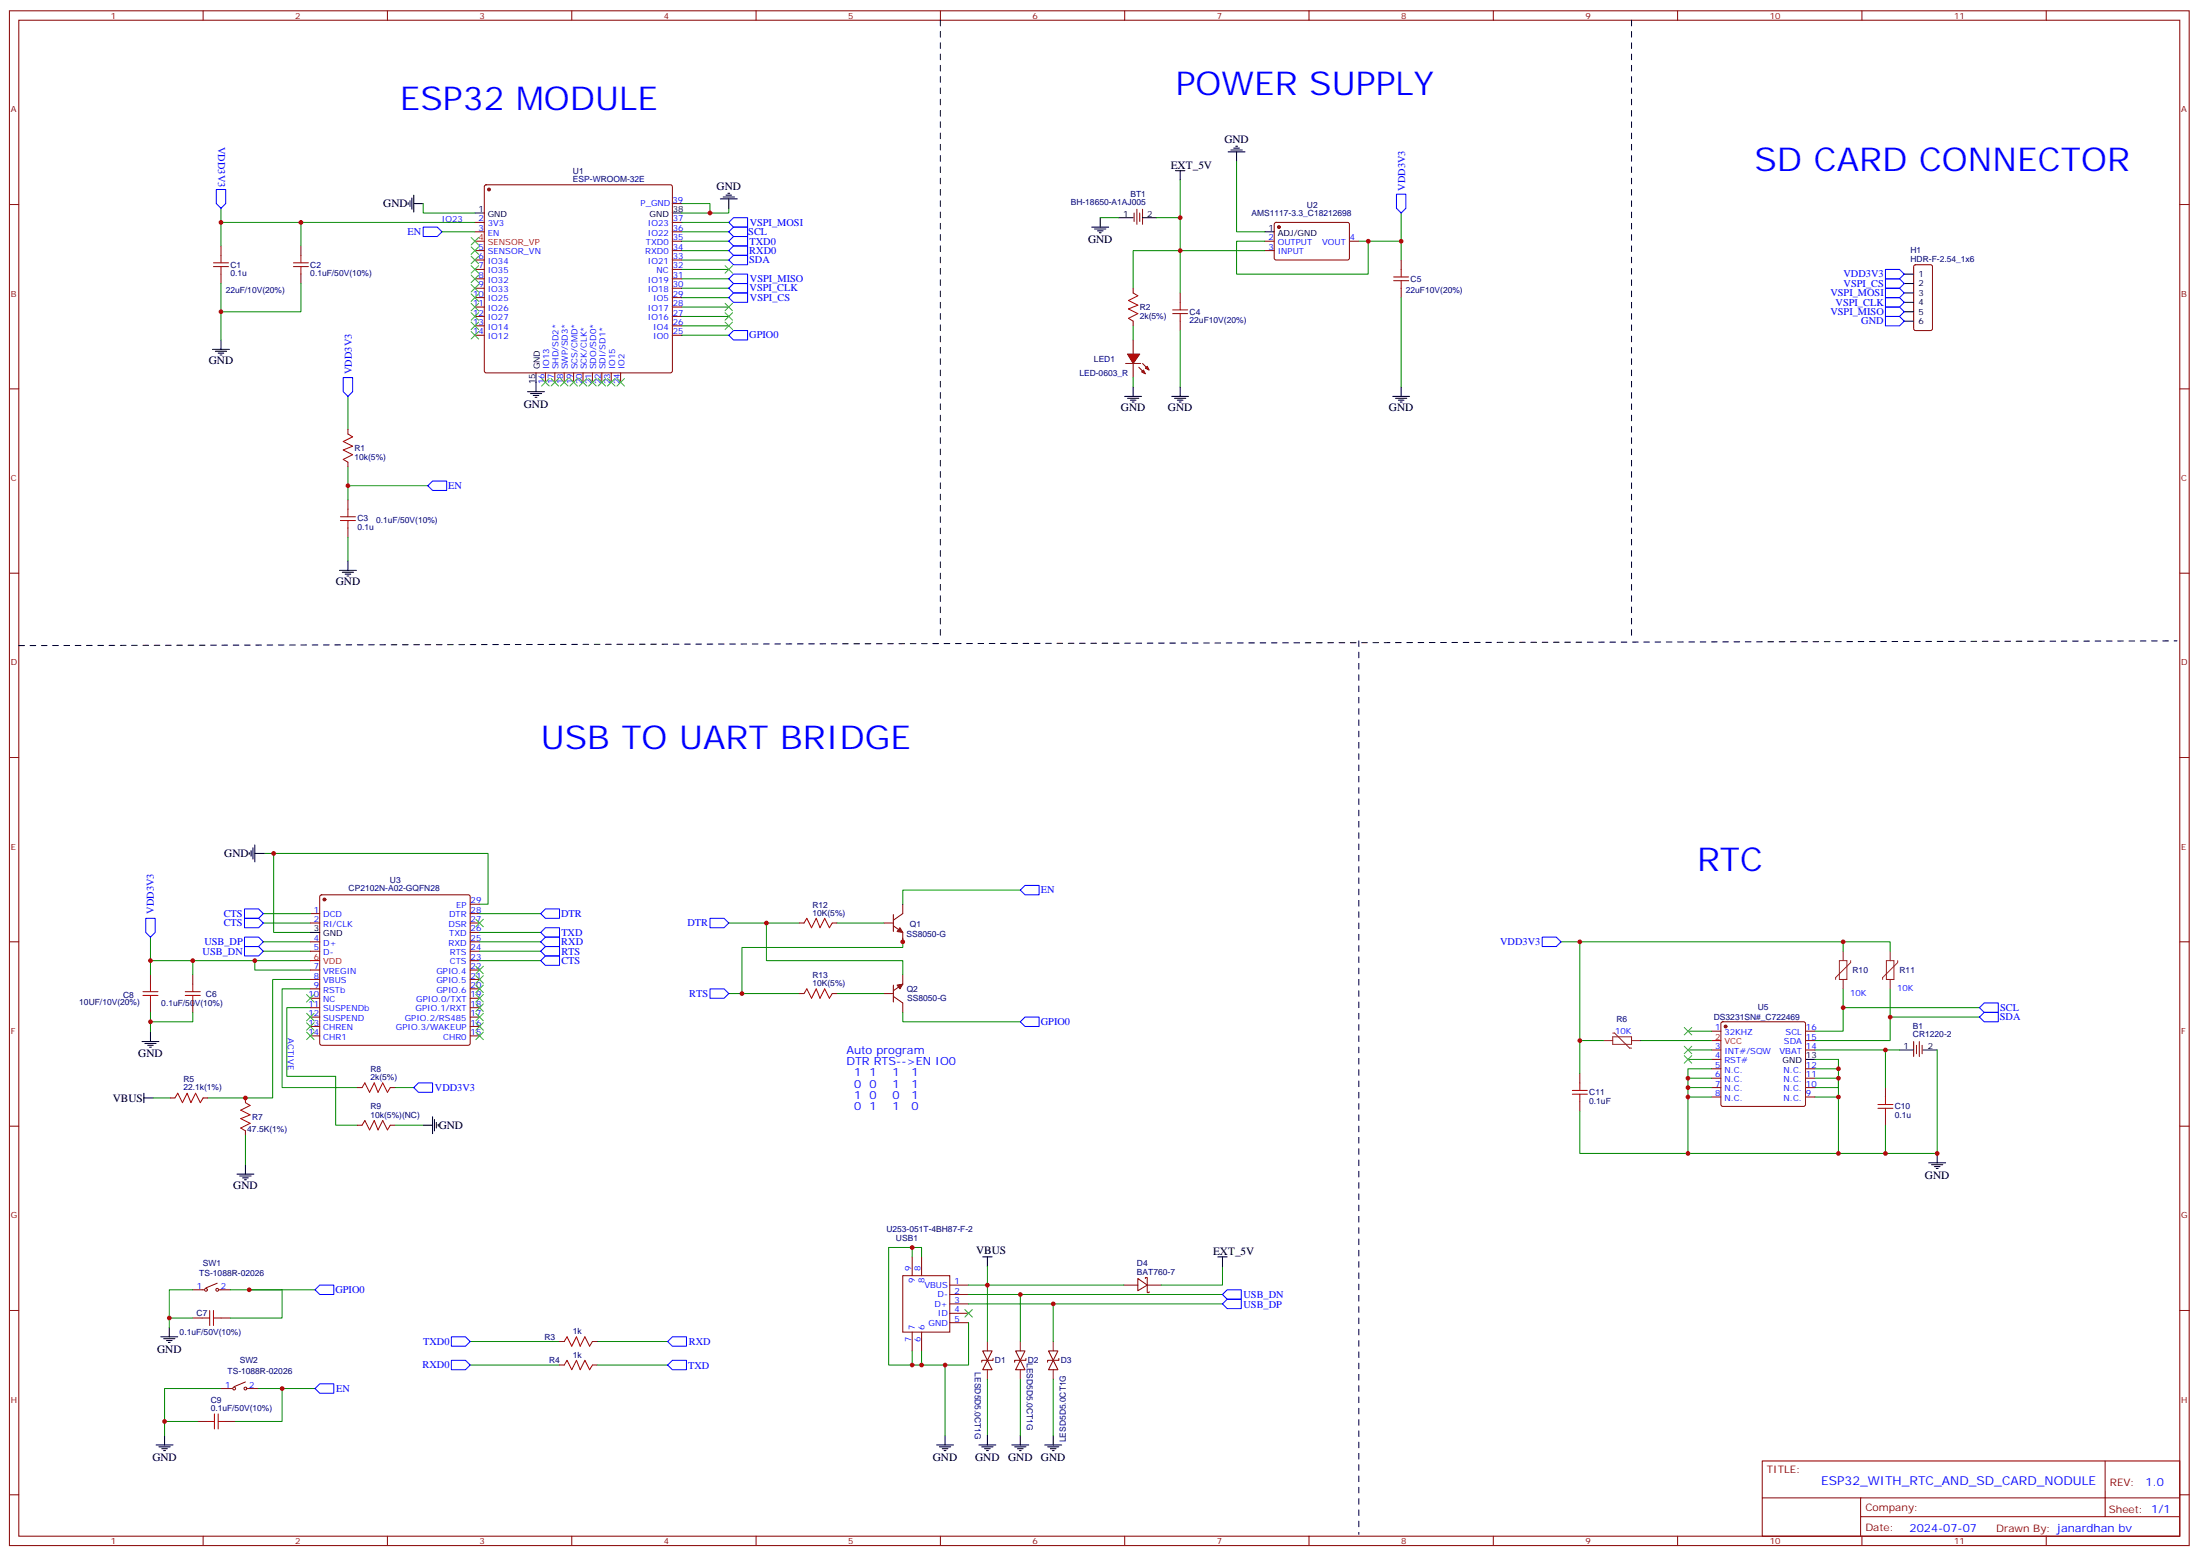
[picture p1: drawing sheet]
<svg xmlns="http://www.w3.org/2000/svg" width="825mm" height="583mm" viewBox="0 0 825 583" stroke-linecap="round" stroke-linejoin="round" font-family="sans-serif">
<g fill="none" stroke="#870000" stroke-width=".38">
<path d="M3.5 4.1h817.8v575.7h-817.8zM7.1 7.6h810.6v568.7h-810.6zM76.2 4.1v3.5M145.3 4.1v3.5M214.5 4.1v3.5M283.6 4.1v3.5M352.8 4.1v3.5M421.9 4.1v3.5M491.1 4.1v3.5M560.2 4.1v3.5M629.4 4.1v3.5M698.5 4.1v3.5"/>
<path d="M767.6 4.1v3.5M3.5 76.7h3.6M181.9 69.5l.5-.2h69.1l.5 .2 .2 .5v69.2l-.2 .5-.5 .2h-69.1l-.5-.3-.2-.4v-69.2zM252.2 76.4h3.6M817.7 76.7h3.6M82.9 92.3v3.5M112.9 92.3v3.5M178.2 83.4h3.5M178.2 87h3.5M178.2 94h3.5M178.2 97.5h3.5M252.2 83.4h3.6"/>
<path d="M252.2 87h3.6M252.2 90.5h3.6M252.2 94h3.6M252.2 97.5h3.6M474.5 90.5h3.5M474.5 94h3.5M478.2 83.6l.5-.2 27.1 .1 .4 .6v13l-.7 .4h-27.1l-.4-.7v-12.7zM506.2 90.5h3.6M525.6 97.5v3.6M82.9 102.8v3.6M112.9 102.8v3.6M178.2 101.1h3.5"/>
<path d="M178.2 104.6h3.5M178.2 108.1h3.5M178.2 111.7h3.5M178.2 115.2h3.5M178.2 118.7h3.5M252.2 101.1h3.6M252.2 104.6h3.6M252.2 108.1h3.6M252.2 111.7h3.6M252.2 115.2h3.6M252.2 118.7h3.6M442.7 109.9v3.5"/>
<path d="M525.6 108.1v3.6M178.2 122.2h3.5M178.2 125.8h3.5M204.6 139.9v3.5M208.1 139.9v3.5M211.7 139.9v3.5M215.2 139.9v3.5M218.7 139.9v3.5M222.2 139.9v3.5M225.8 139.9v3.5M229.3 139.9v3.5M232.8 139.9v3.5"/>
<path d="M252.2 122.2h3.6M252.2 125.8h3.6M442.7 120.5v3.5M3.5 145.9h3.6M817.7 145.9h3.6M130.5 187.5v3.5M130.5 198.1v3.5M3.5 215h3.6M817.7 215h3.6M3.5 284.2h3.6M817.7 284.2h3.6M3.5 353.3h3.6"/>
<path d="M817.7 353.3h3.6M3.5 422.5h3.6M817.7 422.5h3.6M3.5 491.6h3.6M817.7 491.6h3.6M661.1 548h156.6v28.3h-156.6zM789.7 548.1v20.8M3.5 560.7h3.6M76.2 576.3v3.5M145.3 576.3v3.5M214.5 576.3v3.5M283.6 576.3v3.5"/>
<path d="M352.8 576.3v3.5M421.9 576.3v3.5M491.1 576.3v3.5M560.2 576.3v3.5M629.4 576.3v3.5M661.1 561.9h156.5M698 568.9h119.6M698 561.9v14.1M698.5 576.3v3.5M767.6 576.3v3.5M817.7 560.7h3.6"/>
</g>
<g fill="none" stroke="#000" stroke-width=".38">
<path d="M178.2 79.9h3.5M252.2 79.9h3.6M474.5 87h3.5M79.7 131.1h6.4M80.8 131.8h4.2M81.8 132.5h2.2M82.5 133.2h.8M82.9 127.5v3.6M201.1 139.9v3.5M127.4 214h6.3M128.4 214.7h4.2M129.5 215.4h2.1"/>
<path d="M130.2 216.1h.7M130.5 210.4v3.6"/>
</g>
<path d="M178.2 90.5h3.5" fill="none" stroke="#f00" stroke-width=".38"/>
<g fill="#870000" stroke="#870000" stroke-width=".38">
<circle cx="183.4" cy="71.1" r=".53"/>
<circle cx="479.8" cy="85.2" r=".53"/>
</g>
<g fill="none" stroke="#008700" stroke-width=".38">
<path d="M82.9 78.1v14.2M255.8 76.4h10.5v3.5M273.4 78.1v1.8h-17.6M112.9 83.4v8.9M255.8 87h17.6M255.8 97.5h17.6M255.8 94h17.6M255.8 90.5h17.6M82.9 106.4v21.1M112.9 106.4v10.5h-30M255.8 101.1h17.6M255.8 118.7h17.6"/>
<path d="M255.8 111.7h17.6M255.8 115.2h17.6M255.8 108.1h17.6M255.8 104.6h17.6M255.8 122.2h17.6M255.8 125.8h17.6M130.5 148.7v12.3M130.5 175.2v12.3M130.5 182.2h30M130.5 201.6v8.8"/>
</g>
<g fill="none" stroke="#a10000" stroke-width=".38">
<path d="M80.1 98.6h5.6M82.9 95.8v2.8M110.1 98.6h5.6M112.9 95.8v2.8M80.1 100h5.6M82.9 100v2.8M110.1 100h5.6M112.9 100v2.8M439.9 117.7h5.7M439.9 116.2h5.7M442.7 113.4v2.8M442.7 117.7v2.8"/>
<path d="M522.8 105.3h5.7M522.8 103.9h5.7M525.6 101.1v2.8M525.6 105.3v2.8M127.7 195.3h5.6M127.7 193.9h5.6M130.5 191v2.9M130.5 195.3v2.8"/>
</g>
<path d="M272 99.7l2.8 2.8M274.8 99.7l-2.8 2.8" fill="none" stroke="#3c3" stroke-width=".38"/>
<path d="M160.5 182.2l1.8-1.8h5.3v3.6h-5.3z" fill="none" stroke="#00f" stroke-width=".38"/>
<g fill="#f00" stroke="#870000" stroke-width=".38">
<path d="M423 132.8h4.6l-2.5 3.5z"/>
<path d="M422.3 136.3h5.6z"/>
</g>
<g fill="#870000" stroke="#870000" stroke-width=".38">
<path d="M428.6 136.3l1.4 1.5z"/>
<path d="M427.2 137.8l1.4 1.4z"/>
</g>
<g fill="#f00" stroke="#870000" stroke-width=".38">
<path d="M429.7 138.1l.7-.7 .7 1.4z"/>
<path d="M428.3 139.5l.7-.7 .7 1.4z"/>
</g>
<g fill="none" stroke="#870000" stroke-width=".38">
<path d="M425.4 79.9v3.2M426.5 78.5v5.6M427.6 79.9v3.2M428.6 78.5v5.6M718.1 99.5l.5-.2h5.7l.6 .4 .1 23.6-.5 .6-5.9 .1-.6-.5-.1-23.5zM425.1 108.1v1.8M425.1 120.5v1.7M425.1 127.5v5.3M425.1 136.3v5.3M130.5 161v1.8M130.5 173.4v1.8M120.2 335.9l.4-.2h55.1l.5 .2 .2 .5v55l-.2 .5-.5 .2h-55.1l-.4-.2-.3-.5v-55z"/>
<path d="M176.4 339.2h3.5M338.7 339.2v3.5l-3.6 2.5M116.4 346.3h3.5M116.4 342.7h3.5M116.4 353.3h3.5M116.4 356.8h3.5M176.4 346.3h3.5M176.4 342.7h3.5M176.4 353.3h3.5M176.4 356.8h3.5M176.4 349.8h3.5M299.9 346.3h1.7"/>
<path d="M312.2 346.3h1.8M331.6 346.3h3.5M335.1 347.3l3.6 2.5v3.5M335.1 343.1v6.3M56.4 365.7v3.5M56.4 376.2v3.6M72.3 365.7v3.5M72.3 376.2v3.6M116.4 363.9h3.5M116.4 367.4h3.5M116.4 370.9h3.5M116.4 374.5h3.5"/>
<path d="M116.4 378h3.5M176.4 363.9h3.5M176.4 367.4h3.5M176.4 370.9h3.5M176.4 374.5h3.5M176.4 378h3.5M176.4 360.4h3.5M299.9 372.7h1.7M312.2 372.7h1.8M331.6 372.7h3.5M335.1 373.8l3.6 2.4v3.6M335.1 369.5v6.4"/>
<path d="M338.7 365.7v3.5l-3.6 2.5M116.4 381.5h3.5M116.4 385.1h3.5M116.4 388.6h3.5M176.4 381.5h3.5M176.4 385.1h3.5M176.4 388.6h3.5M642.1 386.8h3.5M642.1 393.9h3.5M642.1 397.4h3.5M645.8 383.5l.5-.2h30.3l.5 .2 .2 .5v30.3l-.2 .5-.5 .2h-30.3l-.5-.2-.2-.5v-30.3zM677.3 386.8h3.6"/>
<path d="M677.3 390.3h3.6M677.3 393.9h3.6M717.9 390.7v5.6M719 392.1v3.2M720 390.7v5.6M721.1 392.1v3.2M63.9 411.9h1.7M76.2 411.9h1.8M92.1 411.9v1.7M134.1 408h1.7M146.4 408h1.8M592.7 402.7v3.5"/>
<path d="M592.7 413.3v3.5M642.1 408h3.5M642.1 400.9h3.5M642.1 404.5h3.5M642.1 411.5h3.5M677.3 408h3.6M677.3 400.9h3.6M677.3 404.5h3.6M677.3 411.5h3.6M707.3 408v3.5M707.3 418.6v3.5M92.1 424.2v1.8"/>
<path d="M134.1 422.1h1.7M146.4 422.1h1.8M338.7 478.5h17.6v21.2h-17.6zM342.2 471.5v7M345.7 471.5v7M426.9 479.6l3.5 2.5-3.5 2.1zM429.7 479.6v-.4h.7v5.7h.7v-.4M72.3 483.8h4.3M72.3 494.4h3.5M81.5 481.4l-4.2 1.7M82.2 483.8h4.2M82.9 494.4h3.5"/>
<path d="M342.2 499.7v7.1M345.7 499.7v7.1M356.3 482.1h7.1M356.3 485.6h7.1M356.3 489.1h7.1M356.3 492.7h7.1M356.3 496.2h7.1M421.6 482.1h5.3M430.4 482.1h5.3M92.1 518.4l-4.3 1.8M209.9 503.2h1.8M209.9 512.1h1.8"/>
<path d="M222.2 503.2h1.8M222.2 512.1h1.8M368.7 506.8h3.5l-1.8 3.5zM370.4 510.3l1.8 3.5h-3.5zM372.5 509.6v.7h-4.2v.7M381 506.8h3.5l-1.7 3.5zM382.8 510.3l1.7 3.5h-3.5zM384.9 509.6v.7h-4.3v.7M393.3 506.8h3.6l-1.8 3.5zM395.1 510.3l1.8 3.5h-3.6zM397.2 509.6v.7h-4.2v.7M74.1 533.2h3.5"/>
<path d="M82.9 520.9h4.2M84.7 533.2h3.5M92.8 520.9h4.2"/>
<circle cx="77.3" cy="483.8" r=".53"/>
<circle cx="81.5" cy="483.8" r=".53"/>
<circle cx="87.8" cy="520.9" r=".53"/>
<circle cx="92.1" cy="520.9" r=".53"/>
</g>
<g fill="none" stroke="#008700" stroke-width=".38">
<path d="M158.7 76.4v3.5h19.5M442.7 67.6v14.1h-8.8M463.9 60.5v26.5h10.6M525.6 79.9v10.6h-15.8M82.9 83.4h95.3M165.8 87h12.4M255.8 83.4h17.6M412.7 81.7h7.1M442.7 81.7v28.2M474.5 94h-49.4v14.1M474.5 90.5h-10.6v12.3h49.4v-12.3M525.6 90.5v7"/>
<path d="M525.6 111.7v33.5M425.1 122.2v5.3M442.7 124v21.2M425.1 141.6v3.6M99.1 320.1h84v19.1h-3.2M102.7 320.1v29.7h13.7M382.8 333.9h-44.1v5.3M56.4 351.5v8.9h60M98.8 356.8h17.6M98.8 353.3h17.6M98.8 342.7h17.6M98.8 346.3h17.6"/>
<path d="M179.9 356.8h22.9M179.9 353.3h22.9M179.9 342.7h22.9M179.9 349.8h22.9M273.4 346.3h26.5M287.5 346.3v14.1h51.2v5.3M314 346.3h17.6M338.7 351.9v3.5h-60.4v17.3M585.6 353.3h7.1M691.4 353.3v3.5M709.1 356.8v-3.5h-116.4v37M56.4 379.8v3.5h15.9v-3.5"/>
<path d="M56.4 360.4v5.3M72.3 360.4v5.3M95.6 360.4v3.5h20.8M116.4 378h-8.8v25.8h18.3v18.3h8.2M116.4 370.9h-10.6v37.1h28.3M116.4 367.4h-14.1v44.5h-24.3M179.9 360.4h22.9M273.4 372.7h26.5M314 372.7h17.6M338.7 379.8v3.5h44.1M691.4 370.9v15.9h-10.5M691.4 378h51.2"/>
<path d="M709.1 370.9v19.4h-28.2M56.4 383.3v3.9M601.5 390.3h-8.8v12.4M615.6 390.3h26.5M633.2 386.8h8.9M633.2 393.9h8.9M633.2 397.4h8.9M680.9 397.4h8.8v3.5h-8.8M680.9 393.9h31.7M707.3 393.9v14.1M709.1 381.5h33.5M726.7 393.9v38.8h-37"/>
<path d="M57.5 411.9h6.4M148.2 408h7M633.2 408h8.9M633.2 404.5h8.9M633.2 411.5h8.9M642.1 400.9h-8.9v31.8M680.9 404.5h8.8v3.5h-8.8M689.7 400.9v10.6h-8.8M689.7 411.5v21.2h-97v-15.9M92.1 426v10.9M148.2 422.1h10.5M707.3 422.1v10.6"/>
<path d="M342.2 468v3.5M345.7 471.5v-3.5h-12.3v44.1h21.1v26.4M370.4 475v28.2M458.6 475v7.1h-22.9M63.5 494.4h8.8M72.3 483.8h-8.8v14.1M86.4 483.8h31.8M93.5 483.8h12.3v10.6h-19.4M363.4 496.2v15.9h-8.9M363.4 482.1h58.2M363.4 485.6h95.2M363.4 489.1h95.2"/>
<path d="M382.8 485.6v17.6M395.1 489.1v14.1M176.4 503.2h33.5M176.4 512.1h33.5M224 503.2h26.5M224 512.1h26.5M342.2 506.8v5.3M345.7 506.8v5.3M370.4 517.3v21.2M382.8 517.3v21.2M395.1 517.3v21.2M61.7 533.2v5.3"/>
<path d="M82.9 520.9h-21.2v12.3h12.4M97 520.9h21.2M105.8 520.9v12.3h-17.6"/>
</g>
<g fill="none" stroke="#000" stroke-width=".38">
<path d="M460.7 57h6.4M461.8 56.3h4.2M462.8 55.6h2.2M463.5 54.9h.8M463.9 57v3.5M153.1 76v.7M153.8 75.3v2.1M154.5 74.3v4.2M155.2 76.4h3.5M155.2 73.2v6.4M270.2 74.6h6.4M271.3 73.9h4.2"/>
<path d="M272.3 73.2h2.2M273 72.5h.8M273.4 74.6v3.5M441 64h3.5M442.7 64v3.6M409.6 85.2h6.3M410.6 85.9h4.3M411.7 86.6h2.1M412.4 87.3h.7M412.7 81.7v3.5M419.8 81.7h5.3M428.6 81.7h5.3"/>
<path d="M714.4 102.8h3.5M714.4 106.4h3.5M714.4 109.9h3.5M714.4 113.4h3.5M714.4 116.9h3.5M714.4 120.5h3.5M197.9 146.9h6.4M199 147.6h4.2M200 148.3h2.1M200.7 149h.7M201.1 143.4v3.5M421.9 148.7h6.4"/>
<path d="M423 149.4h4.2M424 150.1h2.2M424.7 150.8h.7M425.1 145.2v3.5M439.6 148.7h6.3M440.6 149.4h4.3M441.7 150.1h2.1M442.4 150.8h.7M442.7 145.2v3.5M522.5 148.7h6.3M523.5 149.4h4.3M524.6 150.1h2.1"/>
<path d="M525.3 150.8h.7M525.6 145.2v3.5M93.5 319.8v.7M94.2 319.1v2.1M94.9 318v4.3M95.6 317v6.3M95.6 320.1h3.5M116.4 349.8h3.5M53.3 390.7h6.3M54.3 391.4h4.3M55.4 392.1h2.1M56.1 392.8h.7"/>
<path d="M56.4 387.2v3.5M677.3 397.4h3.6M712.6 393.9h5.3M721.4 393.9h5.3M54 411.9h3.5M54 410.1v3.5M162.3 418.9v6.4M163 420v4.2M92.1 436.9v3.5M158.7 422.1h3.6M163.7 421v2.2M164.4 421.7v.8"/>
<path d="M723.5 436.2h6.4M724.6 436.9h4.2M725.7 437.6h2.1M726.4 438.3h.7M726.7 432.7v3.5M88.9 440.4h6.3M90 441.1h4.2M91 441.9h2.1M91.7 442.6h.7M368.7 471.5h3.5M370.4 471.5v3.5M456.8 471.5h3.6"/>
<path d="M458.6 471.5v3.5M63.5 497.9v3.6M60.3 501.5h6.4M61.4 502.2h4.2M62.4 502.9h2.2M63.1 503.6h.8M61.7 538.5v3.5M354.5 538.5v3.5M370.4 538.5v3.5M382.8 538.5v3.5M395.1 538.5v3.5M58.6 542h6.3"/>
<path d="M59.6 542.7h4.3M60.7 543.5h2.1M61.4 544.2h.7M351.4 542h6.3M352.4 542.7h4.3M353.5 543.5h2.1M354.2 544.2h.7M367.2 542h6.4M368.3 542.7h4.2M369.4 543.5h2.1M370.1 544.2h.7M379.6 542h6.3"/>
<path d="M380.6 542.7h4.3M381.7 543.5h2.1M382.4 544.2h.7M391.9 542h6.4M393 542.7h4.2M394.1 543.5h2.1M394.8 544.2h.7"/>
</g>
<g fill="none" stroke="#a10000" stroke-width=".38">
<path d="M425.1 109.9l1.8 1-3.6 1.8 3.6 1.8-3.6 1.4 3.6 1.8-3.6 1.7 1.8 1.1M130.5 162.8l1.8 1.1-3.5 1.7 3.5 1.8-3.5 1.4 3.5 1.8-3.5 1.7 1.7 1.1M301.6 346.3l1.1-1.8 1.7 3.5 1.8-3.5 1.4 3.5 1.8-3.5 1.7 3.5 1.1-1.7M53.6 372h5.7M53.6 373.4h5.7M56.4 369.2v2.8M56.4 373.4v2.8M69.5 372h5.6M69.5 373.4h5.6M72.3 369.2v2.8M72.3 373.4v2.8M301.6 372.7l1.1-1.8 1.7 3.6 1.8-3.6 1.4 3.6 1.8-3.6 1.7 3.6 1.1-1.8"/>
<path d="M65.6 411.9l1.1-1.8 1.7 3.5 1.8-3.5 1.4 3.5 1.8-3.5 1.7 3.5 1.1-1.7M92.1 413.6l1.7 1.1-3.5 1.8 3.5 1.7-3.5 1.4 3.5 1.8-3.5 1.8 1.8 1M135.8 408l1.1-1.8 1.7 3.6 1.8-3.6 1.4 3.6 1.8-3.6 1.7 3.6 1.1-1.8M589.8 410.5h5.7M589.8 409h5.7M592.7 406.2v2.8M592.7 410.5v2.8M704.5 414.3h5.6M704.5 415.7h5.6M707.3 411.5v2.8M707.3 415.7v2.9M135.8 422.1l1.1-1.8 1.7 3.6 1.8-3.6 1.4 3.6 1.8-3.6 1.7 3.6 1.1-1.8"/>
<path d="M75.8 494.4h2.9M78.7 491.6v5.6M80.1 494.4h2.8M80.1 491.6v5.6M211.7 503.2l1-1.7 1.8 3.5 1.8-3.5 1.4 3.5 1.7-3.5 1.8 3.5 1-1.8M211.7 512.1l1-1.8 1.8 3.5 1.8-3.5 1.4 3.5 1.7-3.5 1.8 3.5 1-1.7M77.6 533.2h2.8M80.4 530.4v5.6M81.8 533.2h2.9M81.8 530.4v5.6"/>
</g>
<g fill="none" stroke="#00f" stroke-width=".38">
<path d="M81.1 71.1h3.6v5.3l-1.8 1.7-1.8-1.7zM523.9 72.8h3.5v5.3l-1.8 1.8-1.7-1.8zM158.7 85.2h5.3l1.8 1.8-1.8 1.7h-5.3zM273.4 87l1.8-1.8h5.3v3.5h-5.3zM273.4 97.5l1.8-1.7h5.3v3.5h-5.3zM273.4 90.5l1.8-1.8h5.3v3.6h-5.3zM273.4 94l1.8-1.7h5.3v3.5h-5.3zM275.2 81.7h5.3v3.5h-5.3l-1.8-1.8zM275.2 102.8h5.3v3.6h-5.3l-1.8-1.8zM275.2 106.4h5.3v3.5h-5.3l-1.8-1.8zM275.2 109.9h5.3v3.5h-5.3l-1.8-1.7zM707.3 101.1h5.3l1.8 1.7-1.8 1.8h-5.3z"/>
<path d="M707.3 104.6h5.3l1.8 1.8-1.8 1.7h-5.3zM707.3 108.1h5.3l1.8 1.8-1.8 1.8h-5.3zM707.3 111.7h5.3l1.8 1.7-1.8 1.8h-5.3zM707.3 115.2h5.3l1.8 1.7-1.8 1.8h-5.3zM707.3 118.7h5.3l1.8 1.8-1.8 1.7h-5.3zM273.4 125.8l1.8-1.8h5.3v3.5h-5.3zM128.8 141.6h3.5v5.3l-1.8 1.8-1.7-1.8zM382.8 333.9l1.7-1.8h5.3v3.6h-5.3zM54.7 344.5h3.5v5.3l-1.8 1.7-1.7-1.7zM91.7 355.1h5.3l1.8 1.7-1.8 1.8h-5.3zM91.7 351.5h5.3l1.8 1.8-1.8 1.8h-5.3zM91.7 341h5.3l1.8 1.7-1.8 1.8h-5.3z"/>
<path d="M91.7 344.5h5.3l1.8 1.8-1.8 1.7h-5.3zM202.8 342.7l1.8-1.7h5.3v3.5h-5.3zM202.8 349.8l1.8-1.8h5.3v3.5h-5.3zM202.8 353.3l1.8-1.8h5.3v3.6h-5.3zM202.8 356.8l1.8-1.7h5.3v3.5h-5.3zM266.3 344.5h5.3l1.8 1.8-1.8 1.7h-5.3zM578.6 351.5h5.2l1.8 1.8-1.8 1.8h-5.2zM202.8 360.4l1.8-1.8h5.3v3.5h-5.3zM266.3 370.9h5.3l1.8 1.8-1.8 1.8h-5.3zM742.6 378l1.8-1.8h5.3v3.6h-5.3zM382.8 383.3l1.7-1.8h5.3v3.6h-5.3zM742.6 381.5l1.8-1.7h5.3v3.5h-5.3z"/>
<path d="M155.2 408l1.8-1.8h5.3v3.6h-5.3zM118.2 483.8l1.7-1.7h5.3v3.5h-5.3zM458.6 485.6l1.8-1.8h5.3v3.6h-5.3zM458.6 489.1l1.8-1.7h5.3v3.5h-5.3zM169.3 501.5h5.3l1.8 1.7-1.8 1.8h-5.3zM169.3 510.3h5.3l1.8 1.8-1.8 1.7h-5.3zM250.5 512.1l1.7-1.8h5.3v3.5h-5.3zM250.5 503.2l1.7-1.7h5.3v3.5h-5.3zM118.2 520.9l1.7-1.8h5.3v3.5h-5.3z"/>
</g>
<g fill="#870000" stroke="#870000" stroke-width=".38">
<path d="M337.6 348l1.1 1.8-2.2-.4z"/>
<path d="M336.5 369.5l2.2-.3-1.1 1.7z"/>
<circle cx="121.7" cy="337.4" r=".53"/>
<circle cx="647.3" cy="385.1" r=".53"/>
</g>
<path d="M116.4 360.4h3.5M642.1 390.3h3.5" fill="none" stroke="#f00" stroke-width=".38"/>
<g fill="none" stroke="#3c3" stroke-width=".38">
<path d="M176.7 89.1l2.9 2.8M176.7 92.6l2.9 2.8M176.7 96.1l2.9 2.9M176.7 99.7l2.9 2.8M179.6 89.1l-2.9 2.8M179.6 92.6l-2.9 2.8M179.6 96.1l-2.9 2.9M179.6 99.7l-2.9 2.8M176.7 103.2l2.9 2.8M176.7 106.7l2.9 2.8M176.7 110.2l2.9 2.9M176.7 113.8l2.9 2.8"/>
<path d="M176.7 117.3l2.9 2.8M179.6 103.2l-2.9 2.8M179.6 106.7l-2.9 2.8M179.6 110.2l-2.9 2.9M179.6 113.8l-2.9 2.8M179.6 117.3l-2.9 2.8M272 113.8l2.8 2.8M272 117.3l2.8 2.8M274.8 113.8l-2.8 2.8M274.8 117.3l-2.8 2.8M176.7 120.8l2.9 2.8M176.7 124.4l2.9 2.8"/>
<path d="M179.6 120.8l-2.9 2.8M179.6 124.4l-2.9 2.8M272 120.8l2.8 2.8M274.8 120.8l-2.8 2.8M203.2 142l2.8 2.8M206 142l-2.8 2.8M206.7 142l2.8 2.8M209.5 142l-2.8 2.8M210.3 142l2.8 2.8M213.1 142l-2.8 2.8M213.8 142l2.8 2.8M216.6 142l-2.8 2.8"/>
<path d="M217.3 142l2.8 2.8M220.1 142l-2.8 2.8M220.8 142l2.9 2.8M223.7 142l-2.9 2.8M224.4 142l2.8 2.8M227.2 142l-2.8 2.8M227.9 142l2.8 2.8M230.7 142l-2.8 2.8M231.4 142l2.8 2.8M234.2 142l-2.8 2.8M178.5 344.8l2.8 2.9M181.3 344.8l-2.8 2.9"/>
<path d="M115 373.1l2.8 2.8M117.8 373.1l-2.8 2.8M178.5 376.6l2.8 2.8M178.5 373.1l2.8 2.8M178.5 369.5l2.8 2.9M178.5 366l2.8 2.8M178.5 362.5l2.8 2.8M181.3 376.6l-2.8 2.8M181.3 373.1l-2.8 2.8M181.3 369.5l-2.8 2.9M181.3 366l-2.8 2.8M181.3 362.5l-2.8 2.8"/>
<path d="M115 380.1l2.8 2.8M115 383.6l2.8 2.9M115 387.2l2.8 2.8M117.8 380.1l-2.8 2.8M117.8 383.6l-2.8 2.9M117.8 387.2l-2.8 2.8M178.5 387.2l2.8 2.8M178.5 383.6l2.8 2.9M178.5 380.1l2.8 2.8M181.3 387.2l-2.8 2.8M181.3 383.6l-2.8 2.9M181.3 380.1l-2.8 2.8"/>
<path d="M631.8 385.4l2.8 2.8M631.8 392.5l2.8 2.8M631.8 396l2.8 2.8M634.6 385.4l-2.8 2.8M634.6 392.5l-2.8 2.8M634.6 396l-2.8 2.8M361.9 491.2l2.9 2.9M364.8 491.2l-2.9 2.9"/>
</g>
<g fill="none" stroke="#8c2424" stroke-width=".38">
<path d="M691.4 356.8v3.6M709.1 356.8v3.6M690 360.4h2.9v7h-2.9zM691.4 367.4v3.5M694.3 360.4v.7l-5.7 5.6v.7M707.7 360.4h2.8v7h-2.8zM709.1 367.4v3.5M711.9 360.4v.7l-5.6 5.6v.7M601.5 390.3h3.5M605 388.9h7.1v2.9h-7.1zM605 387.5h.7l5.7 5.7h.7M612.1 390.3h3.5"/>
<path d="M370.4 503.2v3.6M370.4 513.8v3.5M382.8 503.2v3.6M382.8 513.8v3.5M395.1 503.2v3.6M395.1 513.8v3.5"/>
</g>
<path d="M352.8 7.6v232.8M612.1 7.6v232.8M7.1 242.2l809.6-1.8M509.8 240.4v335.2" fill="none" stroke="#000" stroke-width=".38" stroke-dasharray="2.1 2.1"/>
<g fill="#c00">
<circle cx="82.9" cy="116.9" r=".88"/>
<circle cx="130.5" cy="182.2" r=".88"/>
<circle cx="442.7" cy="94" r=".88"/>
<circle cx="513.3" cy="90.5" r=".88"/>
<circle cx="525.6" cy="90.5" r=".88"/>
<circle cx="95.6" cy="360.4" r=".88"/>
<circle cx="278.3" cy="372.7" r=".88"/>
<circle cx="92.1" cy="411.9" r=".88"/>
<circle cx="102.7" cy="320.1" r=".88"/>
<circle cx="72.3" cy="360.4" r=".88"/>
<circle cx="338.7" cy="353.3" r=".88"/>
<circle cx="342.2" cy="468" r=".88"/>
<circle cx="342.2" cy="512.1" r=".88"/>
<circle cx="345.7" cy="512.1" r=".88"/>
<circle cx="382.8" cy="485.6" r=".88"/>
<circle cx="395.1" cy="489.1" r=".88"/>
<circle cx="354.5" cy="512.1" r=".88"/>
<circle cx="370.4" cy="482.1" r=".88"/>
<circle cx="63.5" cy="494.4" r=".88"/>
<circle cx="105.8" cy="520.9" r=".88"/>
<circle cx="61.7" cy="533.2" r=".88"/>
<circle cx="93.5" cy="483.8" r=".88"/>
<circle cx="633.2" cy="404.5" r=".88"/>
<circle cx="633.2" cy="408" r=".88"/>
<circle cx="689.7" cy="400.9" r=".88"/>
<circle cx="689.7" cy="404.5" r=".88"/>
<circle cx="689.7" cy="411.5" r=".88"/>
<circle cx="633.2" cy="432.7" r=".88"/>
<circle cx="633.2" cy="411.5" r=".88"/>
<circle cx="691.4" cy="353.3" r=".88"/>
<circle cx="592.7" cy="390.3" r=".88"/>
<circle cx="592.7" cy="353.3" r=".88"/>
<circle cx="707.3" cy="393.9" r=".88"/>
<circle cx="689.7" cy="432.7" r=".88"/>
<circle cx="707.3" cy="432.7" r=".88"/>
<circle cx="726.7" cy="432.7" r=".88"/>
<circle cx="691.4" cy="378" r=".88"/>
<circle cx="709.1" cy="381.5" r=".88"/>
<circle cx="442.7" cy="81.7" r=".88"/>
<circle cx="82.9" cy="83.4" r=".88"/>
<circle cx="112.9" cy="83.4" r=".88"/>
<circle cx="56.4" cy="360.4" r=".88"/>
<circle cx="56.4" cy="383.3" r=".88"/>
<circle cx="287.5" cy="346.3" r=".88"/>
<circle cx="266.3" cy="79.9" r=".88"/>
</g>
<g font-size="12.3" fill="#00f">
<text x="441.1" y="35.8">POWER SUPPLY</text>
<text x="149.9" y="41.1">ESP32 MODULE</text>
<text x="658.2" y="64">SD CARD CONNECTOR</text>
<text x="202.8" y="281">USB TO UART BRIDGE</text>
<text x="636.7" y="326.8">RTC</text>
</g>
<text font-size="4.6" fill="#00f" x="683.2" y="557.1">ESP32_WITH_RTC_AND_SD_CARD_NODULE</text>
<g font-size="4.2">
<text x="459.3" y="53.7">GND</text>
<text x="439.2" y="63.3">EXT_5V</text>
<text x="268.8" y="71.4">GND</text>
<text x="143.8" y="77.8">GND</text>
<text x="408.2" y="91.2">GND</text>
<text x="78.3" y="136.7">GND</text>
<text x="196.5" y="153">GND</text>
<text x="420.5" y="154.3">GND</text>
<text x="438.1" y="154.3">GND</text>
<text x="521.1" y="154.3">GND</text>
<text x="125.9" y="219.6">GND</text>
<text x="84.1" y="321.6">GND</text>
<text x="51.9" y="396.3">GND</text>
<text x="42.3" y="413.3">VBUS</text>
<text x="164.6" y="423.5">GND</text>
<text x="722.1" y="442.2">GND</text>
<text x="87.5" y="446.1">GND</text>
<text x="366.2" y="470.4">VBUS</text>
<text x="455.1" y="470.8">EXT_5V</text>
<text x="58.9" y="507.5">GND</text>
<text x="57.1" y="548">GND</text>
<text x="350" y="548">GND</text>
<text x="365.8" y="548">GND</text>
<text x="378.2" y="548">GND</text>
<text x="390.5" y="548">GND</text>
</g>
<g font-size="4.2" fill="#00f">
<text x="317.5" y="395.3">Auto program</text>
<text x="317.5" y="399.5">DTR RTS--&gt;EN IO0</text>
<text x="320.5" y="403.8">1</text>
<text x="320.5" y="408">0</text>
<text x="326.1" y="403.8">1</text>
<text x="326.1" y="408">0</text>
<text x="334.8" y="403.8">1</text>
<text x="334.8" y="408">1</text>
<text x="341.9" y="403.8">1</text>
<text x="341.9" y="408">1</text>
<text x="320.5" y="412.2">1</text>
<text x="326.1" y="412.2">0</text>
<text x="334.8" y="412.2">0</text>
<text x="341.9" y="412.2">1</text>
<text x="320.5" y="416.5">0</text>
<text x="326.1" y="416.5">1</text>
<text x="334.8" y="416.5">1</text>
<text x="341.9" y="416.5">0</text>
<text x="804.9" y="557.3">1.0</text>
<text x="716.4" y="574.7">2024-07-07</text>
</g>
<g font-size="3.9" fill="#00f">
<text x="81.9" y="55.1" transform="rotate(90 81.9 55.1)">VDD3V3</text>
<text x="527.1" y="71.5" transform="rotate(-90 527.1 71.5)">VDD3V3</text>
<text x="152.9" y="88.2">EN</text>
<text x="280.7" y="88.2">SCL</text>
<text x="281.2" y="84.8">VSPI_MOSI</text>
<text x="281.1" y="95.2">RXD0</text>
<text x="281.2" y="91.8">TXD0</text>
<text x="281.1" y="98.7">SDA</text>
<text x="281.3" y="105.8">VSPI_MISO</text>
<text x="691.6" y="104.1">VDD3V3</text>
<text x="691.6" y="107.6">VSPI_CS</text>
<text x="281.2" y="109.3">VSPI_CLK</text>
<text x="281.3" y="112.9">VSPI_CS</text>
<text x="686.7" y="111.1">VSPI_MOSI</text>
<text x="686.7" y="118.2">VSPI_MISO</text>
<text x="688.6" y="114.7">VSPI_CLK</text>
<text x="698.2" y="121.7">GND</text>
<text x="281.1" y="127">GPIO0</text>
<text x="132" y="140.3" transform="rotate(-90 132 140.3)">VDD3V3</text>
<text x="168.2" y="183.4">EN</text>
<text x="390.4" y="335.1">EN</text>
<text x="57.7" y="342.8" transform="rotate(-90 57.7 342.8)">VDD3V3</text>
<text x="83.9" y="343.9">CTS</text>
<text x="83.9" y="347.4">CTS</text>
<text x="210.5" y="344.1">DTR</text>
<text x="257.9" y="347.5">DTR</text>
<text x="210.6" y="351.1">TXD</text>
<text x="76" y="358.1">USB_DN</text>
<text x="76.7" y="354.6">USB_DP</text>
<text x="210.6" y="354.7">RXD</text>
<text x="210.6" y="358.2">RTS</text>
<text x="562.8" y="354.5">VDD3V3</text>
<text x="210.6" y="361.7">CTS</text>
<text x="258.6" y="374">RTS</text>
<text x="750.3" y="382.7">SDA</text>
<text x="750.4" y="379.2">SCL</text>
<text x="390.5" y="384.5">GPIO0</text>
<text x="163.2" y="409.2">VDD3V3</text>
<text x="125.8" y="485.1">GPIO0</text>
<text x="466.5" y="487">USB_DN</text>
<text x="466.5" y="490.5">USB_DP</text>
<text x="158.7" y="504.4">TXD0</text>
<text x="258.4" y="504.5">RXD</text>
<text x="158.5" y="513.3">RXD0</text>
<text x="258.2" y="513.4">TXD</text>
<text x="126.1" y="522.2">EN</text>
</g>
<g font-size="3.9" fill="#800">
<text x="662.9" y="552.6">TITLE:</text>
<text x="791.5" y="557.3">REV:</text>
<text x="699.8" y="566.8">Company:</text>
<text x="791.1" y="567.4">Sheet: 1/1</text>
<text x="699.8" y="574.5">Date:</text>
<text x="748.8" y="574.6">Drawn By: janardhan bv</text>
</g>
<g font-size="3.2" fill="#800">
<text x="41.6" y="7.1">1</text>
<text x="110.8" y="7.1">2</text>
<text x="179.9" y="7.1">3</text>
<text x="249.1" y="7.1">4</text>
<text x="318.2" y="7.1">5</text>
<text x="387.3" y="7.1">6</text>
<text x="456.5" y="7.1">7</text>
<text x="525.6" y="7.1">8</text>
<text x="594.8" y="7.1">9</text>
<text x="663.9" y="7.1">10</text>
<text x="733.1" y="7.1">11</text>
<text x="4.1" y="42.2">A</text>
<text x="818.3" y="42.2">A</text>
<text x="4.1" y="111.3">B</text>
<text x="818.3" y="111.3">B</text>
<text x="4.1" y="180.4">C</text>
<text x="818.3" y="180.4">C</text>
<text x="4.1" y="249.6">D</text>
<text x="818.3" y="249.6">D</text>
<text x="4.1" y="318.7">E</text>
<text x="818.3" y="318.7">E</text>
<text x="4.1" y="387.9">F</text>
<text x="818.3" y="387.9">F</text>
<text x="4.1" y="457">G</text>
<text x="818.3" y="457">G</text>
<text x="4.1" y="526.2">H</text>
<text x="818.3" y="526.2">H</text>
<text x="41.6" y="579.3">1</text>
<text x="110.8" y="579.3">2</text>
<text x="179.9" y="579.3">3</text>
<text x="249.1" y="579.3">4</text>
<text x="318.2" y="579.3">5</text>
<text x="387.3" y="579.3">6</text>
<text x="456.5" y="579.3">7</text>
<text x="525.6" y="579.3">8</text>
<text x="594.8" y="579.3">9</text>
<text x="663.9" y="579.3">10</text>
<text x="733.1" y="579.3">11</text>
</g>
<g font-size="3.2" fill="#000080">
<text x="215" y="65.3">U1</text>
<text x="215" y="68.3">ESP-WROOM-32E</text>
<text x="401.7" y="77">BH-18650-A1AJ005</text>
<text x="424.1" y="74">BT1</text>
<text x="490.3" y="77.9">U2</text>
<text x="469.5" y="81">AMS1117-3.3_C18212698</text>
<text x="716.7" y="94.9">H1</text>
<text x="86.4" y="100.4">C1</text>
<text x="116.4" y="100.4">C2</text>
<text x="716.7" y="98.2">HDR-F-2.54_1x6</text>
<text x="86.4" y="103.5">0.1u</text>
<text x="116.4" y="103.5">0.1uF/50V(10%)</text>
<text x="529.2" y="105.7">C5</text>
<text x="84.7" y="109.9">22uF/10V(20%)</text>
<text x="527.4" y="109.9">22uF10V(20%)</text>
<text x="427.6" y="119.5">2k(5%)</text>
<text x="427.6" y="116.4">R2</text>
<text x="446.3" y="118.1">C4</text>
<text x="446.3" y="121.3">22uF10V(20%)</text>
<text x="410.4" y="135.7">LED1</text>
<text x="404.9" y="141">LED-0603_R</text>
<text x="133" y="172.4">10k(5%)</text>
<text x="133" y="169.3">R1</text>
<text x="134.1" y="195.6">C3</text>
<text x="141.1" y="196.3">0.1uF/50V(10%)</text>
<text x="134.1" y="198.8">0.1u</text>
<text x="130.8" y="334.3">CP2102N-A02-GQFN28</text>
<text x="146.3" y="331.2">U3</text>
<text x="304.8" y="340.5">R12</text>
<text x="304.8" y="343.4">10K(5%)</text>
<text x="341.4" y="347.6">Q1</text>
<text x="340.1" y="351.3">SS8050-G</text>
<text x="695" y="364.9">R10</text>
<text x="712.6" y="364.9">R11</text>
<text x="304.8" y="369.9">10K(5%)</text>
<text x="304.8" y="366.9">R13</text>
<text x="29.7" y="377">10UF/10V(20%)</text>
<text x="46.2" y="374.2">C8</text>
<text x="60.5" y="377.4">0.1uF/50V(10%)</text>
<text x="77.3" y="373.9">C6</text>
<text x="340.2" y="372.1">Q2</text>
<text x="340.3" y="375.6">SS8050-G</text>
<text x="606.4" y="383.2">R6</text>
<text x="643" y="382.6">DS3231SN#_C722469</text>
<text x="659.4" y="379.1">U5</text>
<text x="717.7" y="389.2">CR1220-2</text>
<text x="717.7" y="386">B1</text>
<text x="139" y="402">R8</text>
<text x="68.8" y="405.8">R5</text>
<text x="139" y="405.2">2k(5%)</text>
<text x="68.8" y="409">22.1k(1%)</text>
<text x="596.2" y="410.9">C11</text>
<text x="139" y="419.3">10k(5%)(NC)</text>
<text x="139" y="416.1">R9</text>
<text x="596.2" y="414.1">0.1uF</text>
<text x="710.8" y="419.4">0.1u</text>
<text x="710.8" y="416.2">C10</text>
<text x="92.8" y="424.6">47.5K(1%)</text>
<text x="94.5" y="420.1">R7</text>
<text x="332.5" y="462">U253-051T-4BH87-F-2</text>
<text x="336.1" y="465.6">USB1</text>
<text x="74.8" y="478.5">TS-1088R-02026</text>
<text x="76.1" y="474.7">SW1</text>
<text x="426.5" y="478.2">BAT760-7</text>
<text x="426.5" y="475.1">D4</text>
<text x="73.7" y="493.8">C7</text>
<text x="67.4" y="500.9">0.1uF/50V(10%)</text>
<text x="204.3" y="502.6">R3</text>
<text x="214.9" y="500.4">1k</text>
<text x="214.9" y="509.2">1k</text>
<text x="85.4" y="515.5">TS-1088R-02026</text>
<text x="89.9" y="511.4">SW2</text>
<text x="206" y="511.4">R4</text>
<text x="365.7" y="514.9" transform="rotate(90 365.7 514.9)">LESD5D5.0CT1G</text>
<text x="373.2" y="511.4">D1</text>
<text x="385.2" y="511.3" transform="rotate(90 385.2 511.3)">LESD5D5.0CT1G</text>
<text x="385.6" y="511.4">D2</text>
<text x="397.9" y="511.4">D3</text>
<text x="79" y="526.1">C9</text>
<text x="79" y="529.3">0.1uF/50V(10%)</text>
<text x="399.8" y="541" transform="rotate(-90 399.8 541)">LESD5D5.0CT1G</text>
</g>
<g font-size="3.2" fill="#00f">
<text x="240.3" y="77.4">P_GND</text>
<text x="252.2" y="76">39</text>
<text x="165.8" y="83.4">IO23</text>
<text x="179.5" y="83.1">2</text>
<text x="252.4" y="83.1">37</text>
<text x="179.5" y="86.6">3</text>
<text x="183" y="88.4">EN</text>
<text x="183" y="84.8">3V3</text>
<text x="243.1" y="84.8">IO23</text>
<text x="243.1" y="88.4">IO22</text>
<text x="252.4" y="86.6">36</text>
<text x="179.5" y="93.7">5</text>
<text x="183" y="95.4">SENSOR_VN</text>
<text x="242.1" y="95.4">RXD0</text>
<text x="242.3" y="91.9">TXD0</text>
<text x="252.4" y="90.1">35</text>
<text x="252.4" y="93.7">34</text>
<text x="475.8" y="93.7">3</text>
<text x="475.8" y="90.1">2</text>
<text x="479.3" y="95.4">INPUT</text>
<text x="479.3" y="91.9">OUTPUT</text>
<text x="496" y="91.9">VOUT</text>
<text x="506.4" y="90.1">4</text>
<text x="179.5" y="100.7">7</text>
<text x="179.5" y="97.2">6</text>
<text x="183" y="99">IO34</text>
<text x="243.1" y="99">IO21</text>
<text x="252.4" y="97.2">33</text>
<text x="252.4" y="100.7">32</text>
<text x="179.5" y="107.8">9</text>
<text x="179.5" y="104.2">8</text>
<text x="183" y="106">IO32</text>
<text x="183" y="102.5">IO35</text>
<text x="243.1" y="106">IO19</text>
<text x="246.3" y="102.5">NC</text>
<text x="252.4" y="104.2">31</text>
<text x="252.4" y="107.8">30</text>
<text x="177.5" y="111.3">10</text>
<text x="183" y="113.1">IO25</text>
<text x="183" y="109.5">IO33</text>
<text x="243.1" y="109.5">IO18</text>
<text x="245.1" y="113.1">IO5</text>
<text x="252.4" y="111.3">29</text>
<text x="177.5" y="118.4">12</text>
<text x="177.5" y="114.8">11</text>
<text x="183" y="116.6">IO26</text>
<text x="243.1" y="116.6">IO17</text>
<text x="252.4" y="114.8">28</text>
<text x="252.4" y="118.4">27</text>
<text x="177.5" y="125.4">14</text>
<text x="177.5" y="121.9">13</text>
<text x="183" y="123.6">IO14</text>
<text x="183" y="120.1">IO27</text>
<text x="243.1" y="120.1">IO16</text>
<text x="245.1" y="123.6">IO4</text>
<text x="252.4" y="121.9">26</text>
<text x="252.4" y="125.4">25</text>
<text x="183" y="127.2">IO12</text>
<text x="245.1" y="127.2">IO0</text>
<text x="206" y="138.6" transform="rotate(-90 206 138.6)">IO13</text>
<text x="209.5" y="138.6" transform="rotate(-90 209.5 138.6)">SHD/SD2*</text>
<text x="213.1" y="138.6" transform="rotate(-90 213.1 138.6)">SWP/SD3*</text>
<text x="216.6" y="138.6" transform="rotate(-90 216.6 138.6)">SCS/CMD*</text>
<text x="220.1" y="138.6" transform="rotate(-90 220.1 138.6)">SCK/CLK*</text>
<text x="223.7" y="138.6" transform="rotate(-90 223.7 138.6)">SDO/SD0*</text>
<text x="227.2" y="138.6" transform="rotate(-90 227.2 138.6)">SDI/SD1*</text>
<text x="230.7" y="138.6" transform="rotate(-90 230.7 138.6)">IO15</text>
<text x="234.2" y="138.6" transform="rotate(-90 234.2 138.6)">IO2</text>
<text x="204.3" y="144.1" transform="rotate(-90 204.3 144.1)">16</text>
<text x="207.8" y="144.1" transform="rotate(-90 207.8 144.1)">17</text>
<text x="211.3" y="144.1" transform="rotate(-90 211.3 144.1)">18</text>
<text x="214.8" y="144.1" transform="rotate(-90 214.8 144.1)">19</text>
<text x="218.4" y="144.1" transform="rotate(-90 218.4 144.1)">20</text>
<text x="221.9" y="144.1" transform="rotate(-90 221.9 144.1)">21</text>
<text x="225.4" y="144.1" transform="rotate(-90 225.4 144.1)">22</text>
<text x="229" y="144.1" transform="rotate(-90 229 144.1)">23</text>
<text x="232.5" y="144.1" transform="rotate(-90 232.5 144.1)">24</text>
<text x="171.2" y="340.6">EP</text>
<text x="176.6" y="338.8">29</text>
<text x="117.8" y="342.4">1</text>
<text x="117.8" y="345.9">2</text>
<text x="121.2" y="344.1">DCD</text>
<text x="121.2" y="347.7">RI/CLK</text>
<text x="168.3" y="347.7">DSR</text>
<text x="168.5" y="344.1">DTR</text>
<text x="176.6" y="345.9">27</text>
<text x="176.6" y="342.4">28</text>
<text x="117.8" y="353">4</text>
<text x="168.5" y="351.2">TXD</text>
<text x="176.6" y="353">25</text>
<text x="176.6" y="349.4">26</text>
<text x="117.8" y="356.5">5</text>
<text x="121.2" y="354.7">D+</text>
<text x="121.2" y="358.2">D-</text>
<text x="168.3" y="354.7">RXD</text>
<text x="168.8" y="358.2">RTS</text>
<text x="176.6" y="356.5">24</text>
<text x="117.8" y="363.5">7</text>
<text x="121.2" y="365.3">VREGIN</text>
<text x="163.7" y="365.3">GPIO.4</text>
<text x="168.7" y="361.8">CTS</text>
<text x="176.6" y="363.5">22</text>
<text x="176.6" y="360">23</text>
<text x="117.8" y="367.1">8</text>
<text x="117.8" y="370.6">9</text>
<text x="121.2" y="368.8">VBUS</text>
<text x="163.7" y="368.8">GPIO.5</text>
<text x="176.6" y="370.6">20</text>
<text x="176.6" y="367.1">21</text>
<text x="711.7" y="371.8">10K</text>
<text x="115.7" y="374.1">10</text>
<text x="115.7" y="377.6">11</text>
<text x="121.2" y="372.4">RSTb</text>
<text x="121.2" y="375.9">NC</text>
<text x="156.2" y="375.9">GPIO.0/TXT</text>
<text x="163.7" y="372.4">GPIO.6</text>
<text x="176.6" y="377.6">18</text>
<text x="176.6" y="374.1">19</text>
<text x="694.1" y="373.6">10K</text>
<text x="115.7" y="381.2">12</text>
<text x="121.2" y="379.4">SUSPENDb</text>
<text x="121.2" y="382.9">SUSPEND</text>
<text x="151.8" y="382.9">GPIO.2/RS485</text>
<text x="155.9" y="379.4">GPIO.1/RXT</text>
<text x="176.6" y="381.2">17</text>
<text x="108" y="389.6" transform="rotate(90 108 389.6)">ACTIVE</text>
<text x="115.7" y="384.7">13</text>
<text x="115.7" y="388.2">14</text>
<text x="121.2" y="386.5">CHREN</text>
<text x="121.2" y="390">CHR1</text>
<text x="148.5" y="386.5">GPIO.3/WAKEUP</text>
<text x="166.3" y="390">CHR0</text>
<text x="176.6" y="388.2">15</text>
<text x="176.6" y="384.7">16</text>
<text x="605.9" y="387.7">10K</text>
<text x="643.4" y="386.5">1</text>
<text x="646.9" y="388.2">32KHZ</text>
<text x="669.9" y="388.2">SCL</text>
<text x="677.5" y="386.5">16</text>
<text x="677.5" y="390">15</text>
<text x="643.4" y="393.5">3</text>
<text x="646.9" y="395.3">INT#/SQW</text>
<text x="667.6" y="395.3">VBAT</text>
<text x="669.2" y="391.8">SDA</text>
<text x="677.5" y="393.5">14</text>
<text x="643.4" y="400.6">5</text>
<text x="643.4" y="397.1">4</text>
<text x="646.9" y="398.8">RST#</text>
<text x="677.5" y="400.6">12</text>
<text x="643.4" y="407.6">7</text>
<text x="643.4" y="404.1">6</text>
<text x="646.9" y="405.9">N.C.</text>
<text x="646.9" y="402.3">N.C.</text>
<text x="669.1" y="402.3">N.C.</text>
<text x="669.1" y="405.9">N.C.</text>
<text x="677.5" y="404.1">11</text>
<text x="677.5" y="407.6">10</text>
<text x="643.4" y="411.2">8</text>
<text x="646.9" y="412.9">N.C.</text>
<text x="646.9" y="409.4">N.C.</text>
<text x="669.1" y="409.4">N.C.</text>
<text x="669.1" y="412.9">N.C.</text>
<text x="677.5" y="411.2">9</text>
<text x="341.8" y="476.8" transform="rotate(-90 341.8 476.8)">9</text>
<text x="345.4" y="476.8" transform="rotate(-90 345.4 476.8)">8</text>
<text x="73.8" y="483.5">1</text>
<text x="82.9" y="483.5">2</text>
<text x="343.3" y="481.3" transform="rotate(-90 343.3 481.3)">9</text>
<text x="346.8" y="483.1">VBUS</text>
<text x="346.8" y="481.3" transform="rotate(-90 346.8 481.3)">8</text>
<text x="358.1" y="481.7">1</text>
<text x="358.1" y="485.2">2</text>
<text x="350.6" y="490.2">D+</text>
<text x="351.7" y="486.7">D-</text>
<text x="358.1" y="488.8">3</text>
<text x="348.3" y="497.2">GND</text>
<text x="351.8" y="493.7">ID</text>
<text x="358.1" y="492.3">4</text>
<text x="358.1" y="495.8">5</text>
<text x="341.8" y="503.5" transform="rotate(-90 341.8 503.5)">7</text>
<text x="343.3" y="499" transform="rotate(-90 343.3 499)">7</text>
<text x="345.4" y="503.5" transform="rotate(-90 345.4 503.5)">6</text>
<text x="346.8" y="499" transform="rotate(-90 346.8 499)">6</text>
<text x="84.4" y="520.5">1</text>
<text x="93.5" y="520.5">2</text>
</g>
<g font-size="3.2">
<text x="179.5" y="79.6">1</text>
<text x="183" y="81.3">GND</text>
<text x="243.6" y="81.3">GND</text>
<text x="252.4" y="79.6">38</text>
<text x="421.3" y="81.3">1</text>
<text x="430.4" y="81.3">2</text>
<text x="475.8" y="86.6">1</text>
<text x="479.3" y="88.4">ADJ/GND</text>
<text x="719.7" y="103.9">1</text>
<text x="719.7" y="107.4">2</text>
<text x="719.7" y="110.9">3</text>
<text x="719.7" y="114.5">4</text>
<text x="719.7" y="118">5</text>
<text x="719.7" y="121.5">6</text>
<text x="202.5" y="138.6" transform="rotate(-90 202.5 138.6)">GND</text>
<text x="200.7" y="144.1" transform="rotate(-90 200.7 144.1)">15</text>
<text x="117.8" y="349.4">3</text>
<text x="121.2" y="351.2">GND</text>
<text x="714.1" y="393.5">1</text>
<text x="723.2" y="393.5">2</text>
<text x="668.7" y="398.8">GND</text>
<text x="677.5" y="397.1">13</text>
</g>
<g font-size="3.2" fill="#f00">
<text x="179.5" y="90.1">4</text>
<text x="183" y="91.9">SENSOR_VP</text>
<text x="117.8" y="360">6</text>
<text x="121.2" y="361.8">VDD</text>
<text x="643.4" y="390">2</text>
<text x="646.9" y="391.8">VCC</text>
</g>
</svg>
